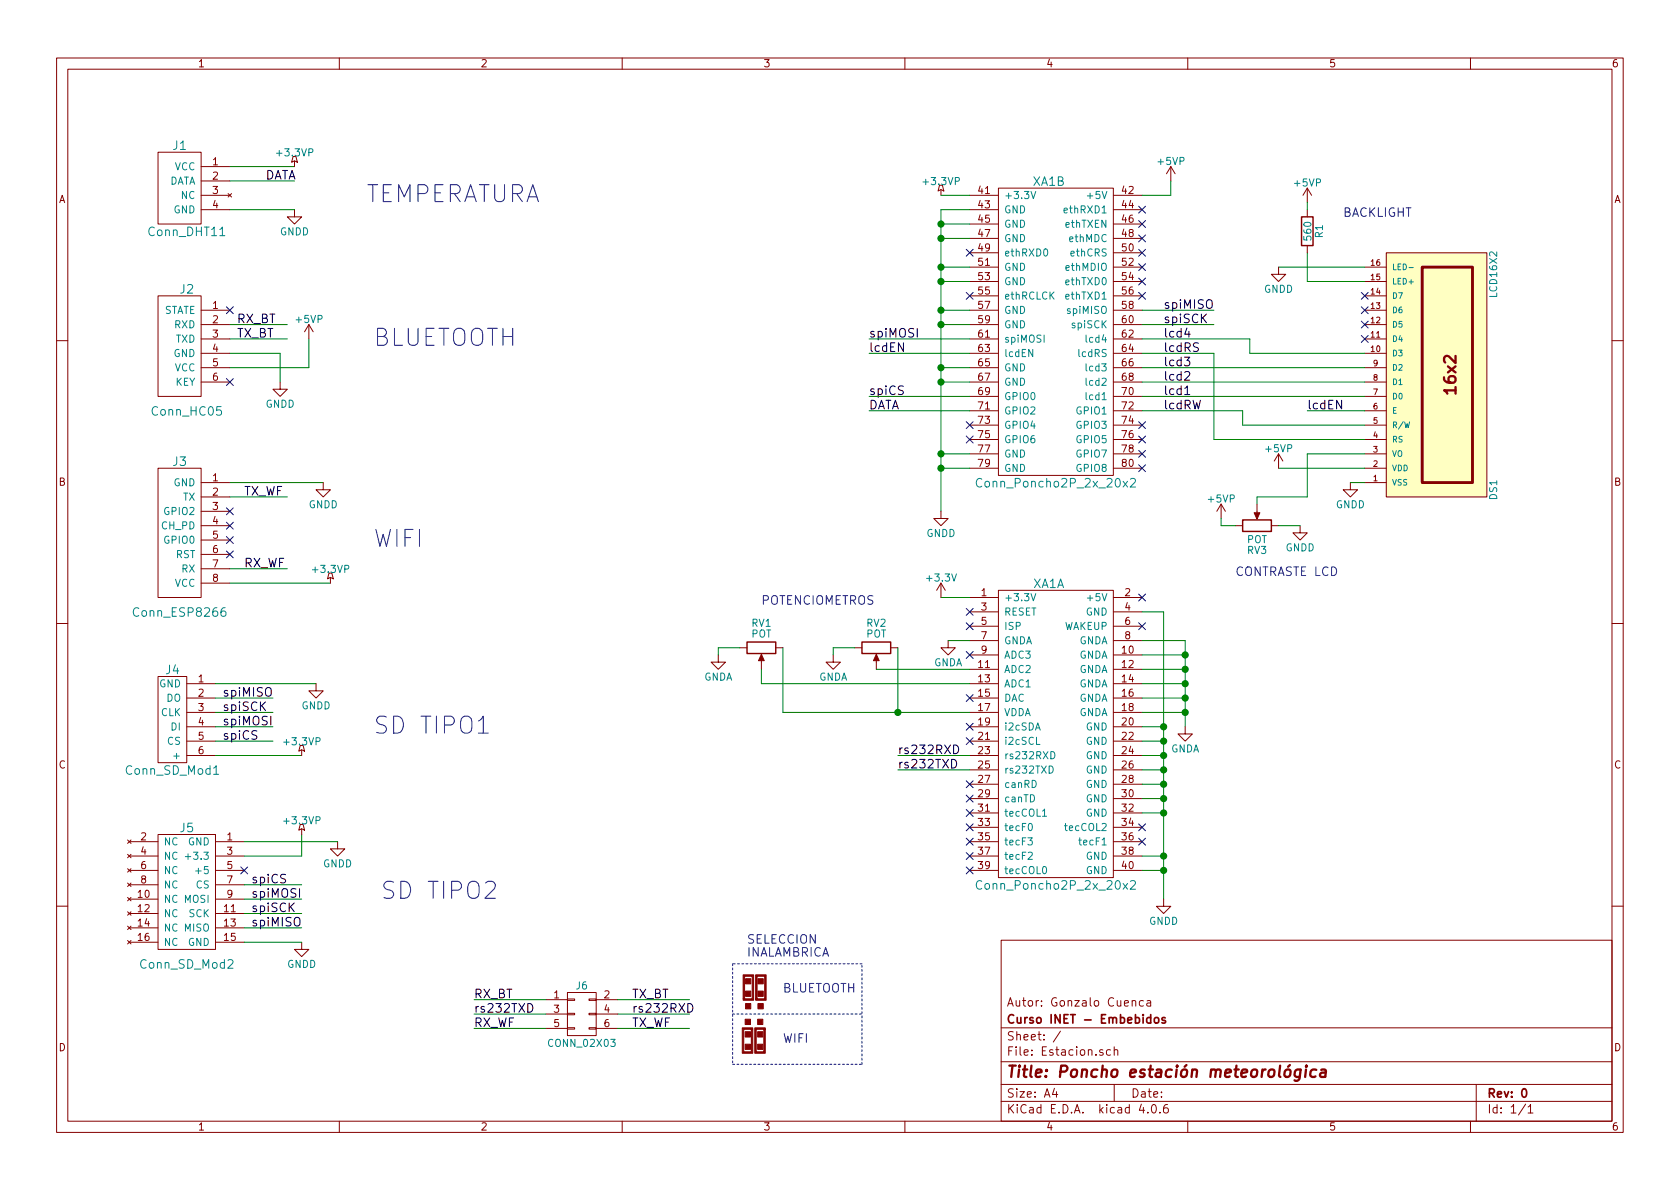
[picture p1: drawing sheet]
<svg xmlns="http://www.w3.org/2000/svg" width="297mm" height="210mm" viewBox="0 0 297 210" stroke-linecap="round" stroke-linejoin="round" font-family="sans-serif">
<g fill="none" stroke="#840000" stroke-width=".18">
<path d="M10 10.3h277v189.9h-277zM12 12.2h273v186.1h-273zM60 10.3v1.9M110 10.3v1.9M160 10.3v1.9M210 10.3v1.9M260 10.3v1.9M27.9 26.9h7.7v12.7h-7.7zM35.6 34.5h5M35.6 37.1h5M35.6 29.5h5M35.6 32h5"/>
<path d="M40.3 34.2l.6 .6M40.9 34.2l-.6 .6M51.8 27.7h.5l.3 1-.5-.3-.5 .3zM52.1 37.1v1.2h1.2l-1.2 1.3-1.3-1.3h1.3M52.1 28.4v1.1M166.1 32.8h.5l.3 1-.5-.3-.5 .3zM166.4 33.5v1M171.4 34.5h5.1M171.4 37.1h5.1M171.4 39.6h5.1M176.5 33.3h20.3v50.8h-20.3zM196.8 34.5h5.1"/>
<path d="M196.8 37.1h5.1M196.8 39.6h5.1M207 29.5l-.8 1.2M207 29.5v2.5M207 29.5l.8 1.2M231.1 33.3v2.5M231.1 37.1v1.2M231.1 33.3l-.7 1.2M231.1 33.3l.8 1.2M27.9 52.3h7.7v17.8h-7.7zM35.6 54.9h5M35.6 57.4h5"/>
<path d="M35.6 59.9h5M54.6 57.4l-.8 1.3M54.6 57.4v2.5M54.6 57.4l.8 1.3M171.4 54.9h5.1M171.4 57.4h5.1M171.4 59.9h5.1M171.4 44.7h5.1M171.4 47.2h5.1M171.4 49.8h5.1M171.4 52.3h5.1M171.4 42.2h5.1"/>
<path d="M196.8 54.9h5.1M196.8 57.4h5.1M196.8 59.9h5.1M196.8 44.7h5.1M196.8 47.2h5.1M196.8 49.8h5.1M196.8 52.3h5.1M196.8 42.2h5.1M226.1 47.2v1.3h1.2l-1.2 1.3-1.3-1.3h1.3M231.1 43.4v1.3M241.3 54.9h3.8M241.3 57.4h3.8"/>
<path d="M241.3 59.9h3.8M241.3 47.2h3.8M241.3 49.8h3.8M241.3 52.3h3.8M245.1 44.7h17.8v43.2h-17.8zM10 60.2h2M35.6 62.5h5M35.6 65h5M35.6 67.6h5M49.5 67.6v1.2h1.3l-1.3 1.3-1.2-1.3h1.2M171.4 62.5h5.1M171.4 65h5.1"/>
<path d="M171.4 67.6h5.1M171.4 70.1h5.1M171.4 72.6h5.1M171.4 75.2h5.1M171.4 77.7h5.1M196.8 62.5h5.1M196.8 65h5.1M196.8 67.6h5.1M196.8 70.1h5.1M196.8 72.6h5.1M196.8 75.2h5.1M196.8 77.7h5.1"/>
<path d="M241.3 62.5h3.8M241.3 65h3.8M241.3 67.6h3.8M241.3 70.1h3.8M241.3 72.6h3.8M241.3 75.2h3.8M241.3 77.7h3.8M285 60.2h2M27.9 82.8h7.7v22.9h-7.7zM35.6 85.3h5M35.6 87.9h5M35.6 90.4h5"/>
<path d="M35.6 93h5M35.6 95.5h5M35.6 98h5M57.1 85.3v1.3h1.3l-1.3 1.3-1.2-1.3h1.2M166.4 90.4v1.3h1.2l-1.2 1.3-1.3-1.3h1.3M171.4 82.8h5.1M171.4 80.3h5.1M196.8 82.8h5.1M196.8 80.3h5.1M215.9 89.1l-.8 1.3M215.9 89.1v2.6M215.9 89.1l.8 1.3"/>
<path d="M218.4 93h1.3M222.2 89.1v2.3M224.8 93h1.3M226.1 80.3l-.8 1.2M226.1 80.3v2.5M226.1 80.3l.7 1.2M229.9 93v1.2h1.2l-1.2 1.3-1.3-1.3h1.3M238.8 85.3v1.3h1.2l-1.2 1.3-1.3-1.3h1.3M241.3 85.3h3.8M241.3 82.8h3.8M241.3 80.3h3.8M10 110.3h2"/>
<path d="M27.9 119.6h5.1v15.3h-5.1zM35.6 100.6h5M35.6 103.1h5M58.2 101.3h.5l.2 1.1-.5-.3-.5 .3zM58.4 102.1v1M127 115.8v1.3h1.3l-1.3 1.3-1.3-1.3h1.3M130.8 114.5h1.3M134.6 116.1v2.3M137.2 114.5h1.2M147.3 115.8v1.3h1.3l-1.3 1.3-1.3-1.3h1.3M151.1 114.5h1.3M154.9 116.1v2.3"/>
<path d="M157.5 114.5h1.2M166.4 103.1l-.8 1.3M166.4 103.1v2.6M166.4 103.1l.7 1.3M167.6 113.3v1.2h1.3l-1.3 1.3-1.2-1.3h1.2M171.4 105.7h5.1M171.4 108.2h5.1M171.4 110.7h5.1M171.4 113.3h5.1M171.4 115.8h5.1M171.4 118.4h5.1M176.5 104.4h20.3v50.8h-20.3z"/>
<path d="M196.8 105.7h5.1M196.8 108.2h5.1M196.8 110.7h5.1M196.8 113.3h5.1M196.8 115.8h5.1M196.8 118.4h5.1M285 110.3h2M33 128.5h5.1M33 131.1h5.1M33 120.9h5.1M33 133.6h5.1M33 123.4h5.1"/>
<path d="M33 126h5.1M53.1 131.8h.5l.2 1-.5-.2-.5 .2zM53.3 132.6v1M55.9 120.9v1.3h1.2l-1.2 1.2-1.3-1.2h1.3M171.4 128.5h5.1M171.4 131.1h5.1M171.4 120.9h5.1M171.4 133.6h5.1M171.4 123.4h5.1M171.4 136.1h5.1M171.4 126h5.1M171.4 138.7h5.1"/>
<path d="M196.8 128.5h5.1M196.8 131.1h5.1M196.8 120.9h5.1M196.8 133.6h5.1M196.8 123.4h5.1M196.8 136.1h5.1M196.8 126h5.1M196.8 138.7h5.1M209.5 128.5v1.3h1.3l-1.3 1.3-1.2-1.3h1.2M22.6 148.5l.6 .6M22.6 151.1l.6 .6M22.6 153.6l.6 .6"/>
<path d="M22.6 156.2l.6 .6M22.6 158.7l.6 .6M22.9 153.9h5M22.9 148.8h5M22.9 151.4h5M22.9 156.5h5M22.9 159h5M23.2 148.5l-.6 .6M23.2 151.1l-.6 .6M23.2 153.6l-.6 .6M23.2 156.2l-.6 .6M23.2 158.7l-.6 .6"/>
<path d="M27.9 147.6h10.2v20.3h-10.2zM38.1 153.9h5.1M38.1 148.8h5.1M38.1 151.4h5.1M38.1 156.5h5.1M38.1 159h5.1M53.1 145.8h.5l.2 1-.5-.2-.5 .2zM53.3 146.6v1M59.7 148.8v1.3h1.3l-1.3 1.3-1.3-1.3h1.3M171.4 141.2h5.1M171.4 153.9h5.1M171.4 143.8h5.1"/>
<path d="M171.4 146.3h5.1M171.4 148.8h5.1M171.4 151.4h5.1M196.8 141.2h5.1M196.8 153.9h5.1M196.8 143.8h5.1M196.8 146.3h5.1M196.8 148.8h5.1M196.8 151.4h5.1M205.7 159v1.3h1.3l-1.3 1.2-1.2-1.2h1.2M10 160.2h2M22.6 161.2l.6 .6"/>
<path d="M22.6 163.8l.6 .6M22.6 166.3l.6 .6M22.9 161.5h5M22.9 164.1h5M22.9 166.6h5M23.2 161.2l-.6 .6M23.2 163.8l-.6 .6M23.2 166.3l-.6 .6M38.1 161.5h5.1M38.1 164.1h5.1M38.1 166.6h5.1M53.3 166.6v1.3h1.3l-1.3 1.3-1.2-1.3h1.2"/>
<path d="M96.5 176.8h3.8M96.5 179.3h3.8M100.3 179.2h1.3v.2h-1.3zM100.3 176.7h1.3v.2h-1.3zM100.3 175.5h5.1v7.6h-5.1zM104.1 179.2h1.3v.2h-1.3zM104.1 176.7h1.3v.2h-1.3zM105.4 176.8h3.8M105.4 179.3h3.8M177 166.3h108v32h-108zM200.2 177.1l.2-.2 .4 .1v.9M202.2 177l-.5-.1-.3 .3 .1 .6 .2 .1 .5-.1"/>
<path d="M202.8 177h.6l.1 .9M203.5 177.3l-.5 .1-.3 .2 .3 .3 .5-.1M285 160.2h2M60 198.3v1.9M96.5 181.9h3.8M100.3 181.7h1.3v.3h-1.3zM104.1 181.7h1.3v.3h-1.3zM105.4 181.9h3.8M110 198.3v1.9M160 198.3v1.9M177 194.8h108M177 191.8h108"/>
<path d="M177 187.8h108M177 181.8h108M186.4 192.5l-.3 1h.9M186.8 193v1M187.5 182.3l-1.3 2M195 185.7a.37 .37 0 0 0-.6 .1l.1 .2 .5 .2 .1 .1-.3 .3-.4-.1M196.3 185.7l-.4-.1-.3 .3 .1 .6 .2 .1 .4-.1M197 185.7l.2-.1 .4 .1v.9M197 185.1v1.5M197 191.8v3M201.8 195.2l-.4 1.1h1M202.9 196.7v.1"/>
<path d="M203.8 195.4l.1-.1a.81 .81 0 0 1 .6 .6 .81 .81 0 0 1-.3 .8l-.1 .1a.8 .8 0 0 1-.6-.6 .8 .8 0 0 1 .3-.8zM205.1 196.7v.1M206.4 195.3a.59 .59 0 0 0-.7 .7l.1 .7 .2 .1 .5-.1 .1-.5-.2-.2-.4-.1-.3 .3M210 198.3v1.9M260 198.3v1.9M261 191.8v6.5M269.7 195.2l-1.2 2M270.2 195.8l.4-.5v1.5M270.2 196.8h.8"/>
</g>
<path d="M203.5 179.4v1.5M203.5 180l-.5-.1-.3 .3 .1 .6 .2 .1 .5-.1M204.2 180.1l.2-.2 .4 .2 .1 .5-.2 .2-.3 .1-.2-.1zM206 180a.37 .37 0 0 0-.6 .1l.1 .3 .5 .1 .1 .1-.2 .3-.5-.1M269.3 192.6l.1-.1a.81 .81 0 0 1 .6 .6 .81 .81 0 0 1-.3 .8l-.1 .1a.8 .8 0 0 1-.6-.6 .8 .8 0 0 1 .3-.8z" fill="none" stroke="#840000" stroke-width=".3"/>
<path d="M230 189.1l-.2 1.6a.6 .6 0 0 1-.9 .3M230 189.2a.7 .7 0 0 0-1 .3v.8l.2 .1 .6-.1M230.9 189.1l-.1 1.3M231 188.4v.2l.1-.1-.1-.1v.2M232.7 189.2a.7 .7 0 0 0-1 .3v.8l.3 .1 .6-.1M233.6 189.2h.8l-.1 1.2M234.4 189.6l-.7 .1a.4 .4 0 0 0-.3 .3 .4 .4 0 0 0 .2 .4l.7-.1" fill="none" stroke="#840000" stroke-width=".41"/>
<g fill="none" stroke="#008484" stroke-width=".18">
<path d="M182.3 33.9l.4 1.2 .4-1.2M38.9 41.7h.9M249.1 47.3h.8M173.6 84.8a.62 .62 0 0 0-.8-.1 .62 .62 0 0 0-.2 .8 .58 .58 0 0 0 .3 .6 .58 .58 0 0 0 .7-.1M199.9 84.8l.2-.2h.4l.2 .2 .1 .2-.1 .3-.9 .8h1M39.8 107.5a.62 .62 0 0 0-.7 .6v.7a.48 .48 0 0 0 .9-.1l-.1-.5a.48 .48 0 0 0-.8 .1M182.3 105l.4 1.2 .4-1.2M37.8 136.9h.9M183.3 130.4v1.2h.6M185.5 135.5a.64 .64 0 0 1 .7 .6 .64 .64 0 0 1-.7 .6zM185.8 132.9a.64 .64 0 0 1 .7 .6 .64 .64 0 0 1-.7 .7zM32.8 151.5h.9"/>
<path d="M173.6 155.9a.62 .62 0 0 0-.8 0 .62 .62 0 0 0-.2 .7 .58 .58 0 0 0 .3 .6 .58 .58 0 0 0 .7-.1M181.8 150.8l.5-.1 .2 .1v.2l-.8 1h.8M181.9 145.7l.2-.1a.67 .67 0 0 1 .4 .6 .67 .67 0 0 1-.4 .7l-.2-.1-.1-.4zM184.3 144.3h.7M199.9 155.9l.2-.2h.4l.2 .2 .1 .3-.1 .2-.9 .8h1"/>
</g>
<path d="M245.1 44.7h17.8v43.2h-17.8z" fill="#ffffc2" stroke="#ffffc2" stroke-width=".18"/>
<path d="M251.5 47.2h8.8v38.1h-8.8z" fill="none" stroke="#840000" stroke-width=".51"/>
<path d="M230.1 38.3h2.1v5.1h-2.1zM219.7 91.9h5.1v2.1h-5.1zM132.1 113.5h5.1v2.1h-5.1zM152.4 113.5h5.1v2.1h-5.1z" fill="none" stroke="#840000" stroke-width=".25"/>
<g fill="#840000" stroke="#840000" stroke-width=".18">
<path d="M154.9 115.7l.5 1.1h-1z"/>
<path d="M134.6 115.7l.5 1.1h-1z"/>
<path d="M221.7 90.7h1.1l-.6 1.1z"/>
<path d="M131.8 177.5h.9v.9h-.9z"/>
<path d="M131.8 175.3h.9v.9h-.9z"/>
<path d="M131.8 173.1h.9v.9h-.9z"/>
<path d="M134 177.5h1v.9h-1z"/>
<path d="M134 175.3h1v.9h-1z"/>
<path d="M134 173.1h1v.9h-1z"/>
<path d="M131.4 172.4h1.8v4.5h-1.8v-.3h1.6v-4h-1.4v4h-.2z"/>
<path d="M133.6 172.4h1.9v4.5h-1.9v-.3h1.6v-4h-1.3v4h-.3z"/>
<path d="M134 180.2h.9v1h-.9z"/>
<path d="M134 182.4h.9v1h-.9z"/>
<path d="M134 184.7h.9v.9h-.9z"/>
<path d="M131.7 180.2h1v1h-1z"/>
<path d="M131.7 182.4h1v1h-1z"/>
<path d="M131.7 184.7h1v.9h-1z"/>
<path d="M133.5 181.8h1.8v.2h-1.6v4h1.4v-4h.2v4.3h-1.8z"/>
<path d="M131.2 181.8h1.9v.2h-1.6v4h1.3v-4h.3v4.3h-1.9z"/>
</g>
<g fill="none" stroke="#008400" stroke-width=".18">
<path d="M40.6 29.5h11.5M40.6 32h11.5M40.6 37.1h11.5M166.4 39.6h5M166.4 34.5h5M171.4 37.1h-5v53.3M207 32v2.5h-5.1M231.1 35.8v1.3M40.6 57.4h10.2M40.6 59.9h10.2M54.6 59.9v5.1h-14M153.7 59.9h17.7"/>
<path d="M166.4 57.4h5M166.4 47.2h5M166.4 49.8h5M166.4 54.9h5M166.4 42.2h5M201.9 57.4h12.7M201.9 59.9h19.1v2.6h20.3M201.9 54.9h12.7M226.1 47.2h15.2M231.1 44.7v5.1h10.2M40.6 62.5h8.9v5.1M153.7 70.1h17.7"/>
<path d="M153.7 72.6h17.7M153.7 62.5h17.7M166.4 65h5M166.4 67.6h5M201.9 65h39.4M201.9 67.6h39.4M201.9 70.1h39.4M201.9 72.6h17.8v2.6h21.6M201.9 62.5h12.7v15.2h26.7M231.1 72.6h10.2M40.6 85.3h16.5M40.6 87.9h10.2"/>
<path d="M166.4 80.3h5M166.4 82.8h5M215.9 91.7v1.3h2.5M226.1 82.8h15.2M226.1 93h3.8M238.8 85.3h2.5M241.3 80.3h-10.2v7.6h-8.9v1.2M40.6 100.6h10.2M40.6 103.1h17.8M130.8 114.5h-3.8v1.3M134.6 118.4v2.5h36.8M138.4 114.5v11.5h33"/>
<path d="M151.1 114.5h-3.8v1.3M154.9 118.4h16.5M158.7 114.5v11.5M166.4 105.7h5M167.6 113.3h3.8M201.9 118.4h7.6M201.9 113.3h7.6v15.2M201.9 108.2h3.8v50.8M201.9 115.8h7.6M38.1 120.9h17.8M38.1 123.4h10.2M38.1 126h10.2"/>
<path d="M38.1 128.5h10.2M38.1 131.1h10.2M38.1 133.6h15.2M158.7 133.6h12.7M158.7 136.1h12.7M201.9 120.9h7.6M201.9 123.4h7.6M201.9 126h7.6M201.9 128.5h3.8M201.9 131.1h3.8M201.9 133.6h3.8M201.9 136.1h3.8"/>
<path d="M201.9 138.7h3.8M43.2 148.8h16.5M43.2 156.5h10.1M43.2 159h10.1M53.3 147.6v3.8h-10.1M201.9 151.4h3.8M201.9 141.2h3.8M201.9 143.8h3.8M201.9 153.9h3.8M43.2 161.5h10.1M43.2 164.1h10.1M43.2 166.6h10.1"/>
<path d="M83.8 176.8h12.7M83.8 179.3h12.7M109.2 176.8h12.7M109.2 179.3h12.7M83.8 181.9h12.7M109.2 181.9h12.7"/>
</g>
<g fill="#008400" stroke="#008400" stroke-width=".25">
<circle cx="158.8" cy="126" r=".51"/>
<circle cx="166.4" cy="82.8" r=".51"/>
<circle cx="166.4" cy="80.3" r=".51"/>
<circle cx="166.4" cy="67.6" r=".51"/>
<circle cx="166.4" cy="65" r=".51"/>
<circle cx="166.4" cy="54.9" r=".51"/>
<circle cx="166.4" cy="57.4" r=".51"/>
<circle cx="166.4" cy="49.8" r=".51"/>
<circle cx="166.4" cy="47.2" r=".51"/>
<circle cx="166.4" cy="42.2" r=".51"/>
<circle cx="166.4" cy="39.6" r=".51"/>
<circle cx="205.7" cy="128.5" r=".51"/>
<circle cx="205.7" cy="131.1" r=".51"/>
<circle cx="205.7" cy="133.6" r=".51"/>
<circle cx="205.7" cy="136.1" r=".51"/>
<circle cx="205.7" cy="138.7" r=".51"/>
<circle cx="205.7" cy="141.2" r=".51"/>
<circle cx="205.7" cy="143.8" r=".51"/>
<circle cx="205.7" cy="151.4" r=".51"/>
<circle cx="205.7" cy="153.9" r=".51"/>
<circle cx="209.6" cy="115.8" r=".51"/>
<circle cx="209.6" cy="118.4" r=".51"/>
<circle cx="209.6" cy="120.9" r=".51"/>
<circle cx="209.6" cy="123.4" r=".51"/>
<circle cx="209.6" cy="126" r=".51"/>
</g>
<path d="M209.9 58l-.4 1.1h.9M209.4 63.2h1l-.5 .5 .3 .1 .2 .2-.1 .5-.2 .2h-.5l-.2-.2M209.5 65.9l.2-.2h.4l.2 .2 .1 .2-.1 .3-.9 .8h1M209.5 69.8h.9M168.2 134.3a.77 .77 0 0 1 .9 .7 .77 .77 0 0 1-.9 .8zM168.6 131.7a.77 .77 0 0 1 .9 .8 .77 .77 0 0 1-.9 .8zM93.3 177.5a.77 .77 0 0 1 .9 .7 .77 .77 0 0 1-.9 .8zM121.6 177.5a.77 .77 0 0 1 .9 .7 .77 .77 0 0 1-.9 .8z" fill="none" stroke="#000" stroke-width=".18"/>
<g fill="none" stroke="#000084" stroke-width=".18">
<path d="M201.3 36.5l1.2 1.2M201.3 39l1.2 1.2M202.5 36.5l-1.2 1.2M202.5 39l-1.2 1.2M40 54.2l1.2 1.3M41.2 54.2l-1.2 1.3M170.8 44.1l1.3 1.2M170.8 51.7l1.3 1.2M172.1 44.1l-1.3 1.2M172.1 51.7l-1.3 1.2M201.3 41.5l1.2 1.3M201.3 44.1l1.2 1.2"/>
<path d="M201.3 46.6l1.2 1.2M201.3 49.2l1.2 1.2M201.3 51.7l1.2 1.2M202.5 41.5l-1.2 1.3M202.5 44.1l-1.2 1.2M202.5 46.6l-1.2 1.2M202.5 49.2l-1.2 1.2M202.5 51.7l-1.2 1.2M240.7 51.7l1.2 1.2M240.7 54.2l1.2 1.3M240.7 56.8l1.2 1.2M240.7 59.3l1.2 1.2"/>
<path d="M241.9 51.7l-1.2 1.2M241.9 54.2l-1.2 1.3M241.9 56.8l-1.2 1.2M241.9 59.3l-1.2 1.2M40 66.9l1.2 1.3M41.2 66.9l-1.2 1.3M170.8 77.1l1.3 1.2M170.8 74.6l1.3 1.2M172.1 74.6l-1.3 1.2M172.1 77.1l-1.3 1.2M201.3 74.6l1.2 1.2M201.3 77.1l1.2 1.2"/>
<path d="M201.3 79.6l1.2 1.3M202.5 74.6l-1.2 1.2M202.5 77.1l-1.2 1.2M202.5 79.6l-1.2 1.3M40 89.8l1.2 1.2M40 92.3l1.2 1.3M40 94.9l1.2 1.2M40 97.4l1.2 1.2M41.2 89.8l-1.2 1.2M41.2 92.3l-1.2 1.3M41.2 94.9l-1.2 1.2M41.2 97.4l-1.2 1.2"/>
<path d="M201.3 82.2l1.2 1.2M202.5 82.2l-1.2 1.2M170.8 107.6l1.3 1.2M170.8 110.1l1.3 1.2M170.8 115.2l1.3 1.2M172.1 107.6l-1.3 1.2M172.1 110.1l-1.3 1.2M172.1 115.2l-1.3 1.2M201.3 110.1l1.2 1.2M201.3 105l1.2 1.3M202.5 110.1l-1.2 1.2M202.5 105l-1.2 1.3"/>
<path d="M170.8 122.8l1.3 1.2M170.8 127.9l1.3 1.2M170.8 130.4l1.3 1.3M170.8 138.1l1.3 1.2M172.1 122.8l-1.3 1.2M172.1 127.9l-1.3 1.2M172.1 130.4l-1.3 1.3M172.1 138.1l-1.3 1.2M42.6 153.3l1.2 1.2M43.8 153.3l-1.2 1.2M170.8 140.6l1.3 1.2M170.8 143.1l1.3 1.3"/>
<path d="M170.8 145.7l1.3 1.2M170.8 148.2l1.3 1.2M170.8 150.8l1.3 1.2M170.8 153.3l1.3 1.2M172.1 140.6l-1.3 1.2M172.1 143.1l-1.3 1.3M172.1 145.7l-1.3 1.2M172.1 148.2l-1.3 1.2M172.1 150.8l-1.3 1.2M172.1 153.3l-1.3 1.2M201.3 148.2l1.2 1.2M201.3 145.7l1.2 1.2"/>
<path d="M202.5 148.2l-1.2 1.2M202.5 145.7l-1.2 1.2"/>
</g>
<path d="M129.5 170.4v17.8M129.5 179.3h22.9M152.4 170.4h-22.9M129.5 188.2h22.9M152.4 188.2v-17.8" fill="none" stroke="#0000c2" stroke-width=".18" stroke-dasharray=".3 .4"/>
<path d="M84.6 129.6h1.7" fill="none" stroke="#0000c2" stroke-width=".18"/>
<g font-size="4.2" fill="#0000c2">
<text x="64.8" y="35.8">TEMPERATURA</text>
<text x="66" y="61.2">BLUETOOTH</text>
<text x="66" y="96.8">WIFI</text>
<text x="66" y="129.8">SD TIPO1</text>
<text x="67.3" y="159">SD TIPO2</text>
</g>
<g font-size="2.8" fill="#840000">
<text x="257.5" y="69.4" transform="rotate(-90 257.5 69.4)">16x2</text>
<text x="178" y="190.5">Title: Poncho estación meteorológica</text>
</g>
<g font-size="2.1" fill="#008484">
<text x="30.6" y="26.5">J1</text>
<text x="182.6" y="32.9">XA1B</text>
<text x="26.4" y="41.8">Conn_DHT11</text>
<text x="31.9" y="51.9">J2</text>
<text x="27" y="73.5">Conn_HC05</text>
<text x="30.6" y="82.4">J3</text>
<text x="173.5" y="86.2">Conn_Poncho2P_2x_20x2</text>
<text x="182.6" y="104">XA1A</text>
<text x="24" y="109.1">Conn_ESP8266</text>
<text x="29.3" y="119.2">J4</text>
<text x="22.4" y="137">Conn_SD_Mod1</text>
<text x="31.9" y="147.2">J5</text>
<text x="173.5" y="157.3">Conn_Poncho2P_2x_20x2</text>
<text x="24.9" y="171.3">Conn_SD_Mod2</text>
</g>
<g font-size="2.1">
<text x="47" y="31.7">DATA</text>
<text x="41.9" y="57.1">RX_BT</text>
<text x="41.9" y="59.7">TX_BT</text>
<text x="153.7" y="59.7">spiMOSI</text>
<text x="205.7" y="59.7">lcd4</text>
<text x="205.7" y="54.6">spiMISO</text>
<text x="205.7" y="57.1">spiSCK</text>
<text x="153.7" y="62.2">lcdEN</text>
<text x="205.7" y="62.2">lcdRS</text>
<text x="205.7" y="64.8">lcd3</text>
<text x="153.7" y="69.8">spiCS</text>
<text x="205.7" y="67.3">lcd2</text>
<text x="205.7" y="69.8">lcd1</text>
<text x="153.7" y="72.4">DATA</text>
<text x="205.7" y="72.4">lcdRW</text>
<text x="231.1" y="72.4">lcdEN</text>
<text x="43.2" y="87.6">TX_WF</text>
<text x="43.2" y="100.3">RX_WF</text>
<text x="39.4" y="123.2">spiMISO</text>
<text x="39.4" y="125.7">spiSCK</text>
<text x="39.4" y="128.3">spiMOSI</text>
<text x="39.4" y="130.8">spiCS</text>
<text x="158.7" y="133.3">rs232RXD</text>
<text x="158.7" y="135.9">rs232TXD</text>
<text x="44.4" y="161.3">spiSCK</text>
<text x="44.4" y="158.7">spiMOSI</text>
<text x="44.4" y="156.2">spiCS</text>
<text x="44.4" y="163.8">spiMISO</text>
<text x="83.8" y="179.1">rs232TXD</text>
<text x="83.8" y="176.5">RX_BT</text>
<text x="111.8" y="179.1">rs232RXD</text>
<text x="111.8" y="176.5">TX_BT</text>
<text x="83.8" y="181.6">RX_WF</text>
<text x="111.8" y="181.6">TX_WF</text>
</g>
<g font-size="2.1" fill="#0000c2">
<text x="237.5" y="38.3">BACKLIGHT</text>
<text x="218.4" y="101.8">CONTRASTE LCD</text>
<text x="134.6" y="106.9">POTENCIOMETROS</text>
<text x="132.1" y="166.9">SELECCION</text>
<text x="132.1" y="169.2">INALAMBRICA</text>
<text x="138.4" y="175.5">BLUETOOTH</text>
<text x="138.4" y="184.4">WIFI</text>
</g>
<g font-size="2.1" fill="#840000">
<text x="178" y="178">Autor: Gonzalo Cuenca</text>
<text x="178" y="184">Sheet: /</text>
<text x="178" y="181">Curso INET - Embebidos</text>
<text x="178" y="186.7">File: Estacion.sch</text>
<text x="178" y="196.9">KiCad E.D.A. kicad 4.0.6</text>
<text x="178" y="194.1">Size: A4</text>
<text x="200" y="194.1">Date:</text>
<text x="263" y="194.1">Rev: 0</text>
<text x="263" y="196.9">Id: 1/1</text>
</g>
<g font-size="1.8" fill="#840000">
<text x="35" y="11.9">1</text>
<text x="85" y="11.9">2</text>
<text x="135" y="11.9">3</text>
<text x="185" y="11.9">4</text>
<text x="235" y="11.9">5</text>
<text x="285" y="11.9">6</text>
<text x="37.6" y="29.2">1</text>
<text x="10.4" y="35.9">A</text>
<text x="37.6" y="31.7">2</text>
<text x="37.6" y="34.3">3</text>
<text x="173" y="34.3">41</text>
<text x="198.4" y="34.3">42</text>
<text x="285.4" y="35.9">A</text>
<text x="37.6" y="36.8">4</text>
<text x="173" y="36.8">43</text>
<text x="173" y="39.4">45</text>
<text x="173" y="41.9">47</text>
<text x="198.4" y="36.8">44</text>
<text x="198.4" y="39.4">46</text>
<text x="198.4" y="41.9">48</text>
<text x="173" y="47">51</text>
<text x="173" y="44.4">49</text>
<text x="198.4" y="44.4">50</text>
<text x="198.4" y="47">52</text>
<text x="173" y="49.5">53</text>
<text x="173" y="52.1">55</text>
<text x="198.4" y="49.5">54</text>
<text x="198.4" y="52.1">56</text>
<text x="37.6" y="54.6">1</text>
<text x="37.6" y="57.1">2</text>
<text x="37.6" y="59.7">3</text>
<text x="173" y="59.7">61</text>
<text x="173" y="54.6">57</text>
<text x="173" y="57.1">59</text>
<text x="198.4" y="57.1">60</text>
<text x="198.4" y="59.7">62</text>
<text x="198.4" y="54.6">58</text>
<text x="37.6" y="62.2">4</text>
<text x="37.6" y="64.8">5</text>
<text x="173" y="62.2">63</text>
<text x="173" y="64.8">65</text>
<text x="198.4" y="62.2">64</text>
<text x="198.4" y="64.8">66</text>
<text x="37.6" y="67.3">6</text>
<text x="173" y="67.3">67</text>
<text x="173" y="69.8">69</text>
<text x="198.4" y="69.8">70</text>
<text x="198.4" y="67.3">68</text>
<text x="173" y="72.4">71</text>
<text x="173" y="74.9">73</text>
<text x="173" y="77.5">75</text>
<text x="198.4" y="72.4">72</text>
<text x="198.4" y="74.9">74</text>
<text x="198.4" y="77.5">76</text>
<text x="173" y="80">77</text>
<text x="173" y="82.5">79</text>
<text x="198.4" y="82.5">80</text>
<text x="198.4" y="80">78</text>
<text x="10.4" y="85.9">B</text>
<text x="37.6" y="85.1">1</text>
<text x="37.6" y="87.6">2</text>
<text x="285.4" y="85.9">B</text>
<text x="37.6" y="90.2">3</text>
<text x="37.6" y="92.7">4</text>
<text x="37.6" y="95.2">5</text>
<text x="37.6" y="97.8">6</text>
<text x="37.6" y="100.3">7</text>
<text x="37.6" y="102.9">8</text>
<text x="173.5" y="105.4">1</text>
<text x="173.5" y="107.9">3</text>
<text x="198.9" y="105.4">2</text>
<text x="198.9" y="107.9">4</text>
<text x="173.5" y="110.5">5</text>
<text x="173.5" y="113">7</text>
<text x="198.9" y="110.5">6</text>
<text x="198.9" y="113">8</text>
<text x="173" y="118.1">11</text>
<text x="173.5" y="115.6">9</text>
<text x="198.4" y="115.6">10</text>
<text x="198.4" y="118.1">12</text>
<text x="35.1" y="120.6">1</text>
<text x="35.1" y="123.2">2</text>
<text x="35.1" y="125.7">3</text>
<text x="173" y="120.6">13</text>
<text x="173" y="123.2">15</text>
<text x="173" y="125.7">17</text>
<text x="198.4" y="120.6">14</text>
<text x="198.4" y="123.2">16</text>
<text x="198.4" y="125.7">18</text>
<text x="35.1" y="128.3">4</text>
<text x="35.1" y="130.8">5</text>
<text x="173" y="130.8">21</text>
<text x="173" y="128.3">19</text>
<text x="198.4" y="128.3">20</text>
<text x="198.4" y="130.8">22</text>
<text x="10.4" y="135.9">C</text>
<text x="35.1" y="133.3">6</text>
<text x="173" y="133.3">23</text>
<text x="173" y="135.9">25</text>
<text x="198.4" y="133.3">24</text>
<text x="198.4" y="135.9">26</text>
<text x="285.4" y="135.9">C</text>
<text x="173" y="143.5">31</text>
<text x="173" y="138.4">27</text>
<text x="173" y="141">29</text>
<text x="198.4" y="141">30</text>
<text x="198.4" y="143.5">32</text>
<text x="198.4" y="138.4">28</text>
<text x="24.9" y="148.6">2</text>
<text x="40.2" y="148.6">1</text>
<text x="173" y="146">33</text>
<text x="173" y="148.6">35</text>
<text x="198.4" y="146">34</text>
<text x="198.4" y="148.6">36</text>
<text x="24.9" y="151.1">4</text>
<text x="24.9" y="153.7">6</text>
<text x="40.2" y="151.1">3</text>
<text x="40.2" y="153.7">5</text>
<text x="173" y="151.1">37</text>
<text x="173" y="153.7">39</text>
<text x="198.4" y="153.7">40</text>
<text x="198.4" y="151.1">38</text>
<text x="24.4" y="158.7">10</text>
<text x="24.4" y="161.3">12</text>
<text x="24.9" y="156.2">8</text>
<text x="39.7" y="161.3">11</text>
<text x="40.2" y="156.2">7</text>
<text x="40.2" y="158.7">9</text>
<text x="24.4" y="163.8">14</text>
<text x="24.4" y="166.4">16</text>
<text x="39.7" y="163.8">13</text>
<text x="39.7" y="166.4">15</text>
<text x="97.9" y="176.5">1</text>
<text x="97.9" y="179.1">3</text>
<text x="106.8" y="176.5">2</text>
<text x="106.8" y="179.1">4</text>
<text x="10.4" y="185.9">D</text>
<text x="97.9" y="181.6">5</text>
<text x="106.8" y="181.6">6</text>
<text x="285.4" y="185.9">D</text>
<text x="35" y="199.9">1</text>
<text x="85" y="199.9">2</text>
<text x="135" y="199.9">3</text>
<text x="185" y="199.9">4</text>
<text x="235" y="199.9">5</text>
<text x="285" y="199.9">6</text>
</g>
<g font-size="1.8" fill="#008484">
<text x="49.1" y="27.6">+3.3VP</text>
<text x="204.8" y="29.2">+5VP</text>
<text x="29.6" y="32.6">DATA</text>
<text x="30.8" y="30.1">VCC</text>
<text x="32" y="35.2">NC</text>
<text x="163.4" y="32.7">+3.3VP</text>
<text x="177.5" y="35.2">+3.3V</text>
<text x="192.6" y="35.2">+5V</text>
<text x="229" y="33">+5VP</text>
<text x="30.6" y="37.7">GND</text>
<text x="49.5" y="41.6">GNDD</text>
<text x="177.5" y="37.7">GND</text>
<text x="177.5" y="40.3">GND</text>
<text x="188.5" y="37.7">ethRXD1</text>
<text x="188.5" y="40.3">ethTXEN</text>
<text x="177.5" y="47.9">GND</text>
<text x="177.5" y="42.8">GND</text>
<text x="177.5" y="45.3">ethRXD0</text>
<text x="188.6" y="47.9">ethMDIO</text>
<text x="189.2" y="42.8">ethMDC</text>
<text x="189.5" y="45.3">ethCRS</text>
<text x="231.9" y="42.4" transform="rotate(-90 231.9 42.4)">560</text>
<text x="233.9" y="42" transform="rotate(-90 233.9 42)">R1</text>
<text x="177.5" y="50.4">GND</text>
<text x="177.5" y="53">ethRCLCK</text>
<text x="188.7" y="50.4">ethTXD0</text>
<text x="188.7" y="53">ethTXD1</text>
<text x="223.5" y="51.8">GNDD</text>
<text x="264.7" y="52.4" transform="rotate(-90 264.7 52.4)">LCD16X2</text>
<text x="28.8" y="55.5">STATE</text>
<text x="30.8" y="58">RXD</text>
<text x="52.4" y="57.1">+5VP</text>
<text x="177.5" y="55.5">GND</text>
<text x="177.5" y="58">GND</text>
<text x="188.7" y="55.5">spiMISO</text>
<text x="189.5" y="58">spiSCK</text>
<text x="30.6" y="63.1">GND</text>
<text x="30.8" y="65.7">VCC</text>
<text x="31" y="60.6">TXD</text>
<text x="177.5" y="60.6">spiMOSI</text>
<text x="177.5" y="63.1">lcdEN</text>
<text x="177.5" y="65.7">GND</text>
<text x="190.8" y="63.1">lcdRS</text>
<text x="192.3" y="60.6">lcd4</text>
<text x="192.3" y="65.7">lcd3</text>
<text x="30.9" y="68.2">KEY</text>
<text x="177.5" y="68.2">GND</text>
<text x="177.5" y="70.7">GPIO0</text>
<text x="192.3" y="70.7">lcd1</text>
<text x="192.3" y="68.2">lcd2</text>
<text x="46.9" y="72.1">GNDD</text>
<text x="177.5" y="73.3">GPIO2</text>
<text x="177.5" y="75.8">GPIO4</text>
<text x="190.4" y="73.3">GPIO1</text>
<text x="190.4" y="75.8">GPIO3</text>
<text x="177.5" y="78.4">GPIO6</text>
<text x="177.5" y="80.9">GND</text>
<text x="177.5" y="83.4">GND</text>
<text x="190.4" y="83.4">GPIO8</text>
<text x="190.4" y="78.4">GPIO5</text>
<text x="190.4" y="80.9">GPIO7</text>
<text x="223.9" y="80">+5VP</text>
<text x="30.6" y="86">GND</text>
<text x="32.3" y="88.5">TX</text>
<text x="54.6" y="89.9">GNDD</text>
<text x="213.7" y="88.8">+5VP</text>
<text x="236.2" y="89.9">GNDD</text>
<text x="264.7" y="88.3" transform="rotate(-90 264.7 88.3)">DS1</text>
<text x="28.5" y="93.6">CH_PD</text>
<text x="29.1" y="91.1">GPIO2</text>
<text x="163.8" y="94.9">GNDD</text>
<text x="29.1" y="96.1">GPIO0</text>
<text x="31" y="98.7">RST</text>
<text x="32.1" y="101.2">RX</text>
<text x="55.5" y="101.3">+3.3VP</text>
<text x="220.4" y="96">POT</text>
<text x="220.5" y="97.9">RV3</text>
<text x="227.3" y="97.5">GNDD</text>
<text x="30.8" y="103.8">VCC</text>
<text x="164" y="102.8">+3.3V</text>
<text x="177.5" y="106.3">+3.3V</text>
<text x="192.6" y="106.3">+5V</text>
<text x="132.8" y="112.7">POT</text>
<text x="132.9" y="110.8">RV1</text>
<text x="153.1" y="112.7">POT</text>
<text x="153.2" y="110.8">RV2</text>
<text x="177.5" y="108.8">RESET</text>
<text x="177.5" y="111.4">ISP</text>
<text x="177.5" y="113.9">GNDA</text>
<text x="188" y="111.4">WAKEUP</text>
<text x="190.6" y="113.9">GNDA</text>
<text x="191.9" y="108.8">GND</text>
<text x="165" y="117.8">GNDA</text>
<text x="177.5" y="116.5">ADC3</text>
<text x="177.5" y="119">ADC2</text>
<text x="190.6" y="116.5">GNDA</text>
<text x="190.6" y="119">GNDA</text>
<text x="28.1" y="121.5">GND</text>
<text x="29.4" y="124.1">DO</text>
<text x="53.3" y="125.4">GNDD</text>
<text x="124.4" y="120.3">GNDA</text>
<text x="144.7" y="120.3">GNDA</text>
<text x="177.5" y="121.5">ADC1</text>
<text x="177.5" y="124.1">DAC</text>
<text x="190.6" y="121.5">GNDA</text>
<text x="190.6" y="124.1">GNDA</text>
<text x="28.4" y="126.6">CLK</text>
<text x="29.5" y="131.7">CS</text>
<text x="30.2" y="129.2">DI</text>
<text x="50.4" y="131.8">+3.3VP</text>
<text x="177.5" y="131.7">i2cSCL</text>
<text x="177.5" y="126.6">VDDA</text>
<text x="177.5" y="129.2">i2cSDA</text>
<text x="190.6" y="126.6">GNDA</text>
<text x="191.9" y="129.2">GND</text>
<text x="191.9" y="131.7">GND</text>
<text x="31" y="134.2">+</text>
<text x="177.5" y="134.2">rs232RXD</text>
<text x="177.5" y="136.8">rs232TXD</text>
<text x="191.9" y="134.2">GND</text>
<text x="191.9" y="136.8">GND</text>
<text x="207" y="133">GNDA</text>
<text x="177.5" y="139.3">canRD</text>
<text x="177.5" y="141.9">canTD</text>
<text x="191.9" y="141.9">GND</text>
<text x="191.9" y="139.3">GND</text>
<text x="29" y="149.5">NC</text>
<text x="33.1" y="149.5">GND</text>
<text x="50.4" y="145.7">+3.3VP</text>
<text x="177.5" y="144.4">tecCOL1</text>
<text x="177.5" y="146.9">tecF0</text>
<text x="177.5" y="149.5">tecF3</text>
<text x="188.6" y="146.9">tecCOL2</text>
<text x="191.2" y="149.5">tecF1</text>
<text x="191.9" y="144.4">GND</text>
<text x="29" y="152">NC</text>
<text x="29" y="154.6">NC</text>
<text x="33.6" y="152">+3.3</text>
<text x="35.1" y="154.6">+5</text>
<text x="57.1" y="153.4">GNDD</text>
<text x="177.5" y="152">tecF2</text>
<text x="177.5" y="154.6">tecCOL0</text>
<text x="191.9" y="154.6">GND</text>
<text x="191.9" y="152">GND</text>
<text x="29" y="157.1">NC</text>
<text x="29" y="159.6">NC MOSI</text>
<text x="34.6" y="157.1">CS</text>
<text x="29" y="162.2">NC</text>
<text x="29" y="164.7">NC MISO</text>
<text x="29" y="167.3">NC</text>
<text x="33.1" y="167.3">GND</text>
<text x="33.4" y="162.2">SCK</text>
<text x="203.1" y="163.5">GNDD</text>
<text x="50.7" y="171.1">GNDD</text>
<text x="101.9" y="174.9">J6</text>
<text x="97.2" y="185.1">CONN_02X03</text>
</g>
<g font-size="1.4" fill="#840000">
<text x="242.4" y="47">16</text>
<text x="242.4" y="52.1">14</text>
<text x="242.4" y="49.5">15</text>
<text x="242.4" y="59.7">11</text>
<text x="242.4" y="57.1">12</text>
<text x="242.4" y="54.6">13</text>
<text x="242.4" y="62.2">10</text>
<text x="242.8" y="64.8">9</text>
<text x="242.8" y="69.8">7</text>
<text x="242.8" y="67.3">8</text>
<text x="242.8" y="77.5">4</text>
<text x="242.8" y="74.9">5</text>
<text x="242.8" y="72.4">6</text>
<text x="242.8" y="82.5">2</text>
<text x="242.8" y="80">3</text>
<text x="242.8" y="85.1">1</text>
</g>
<g font-size="1.4" fill="#008484">
<text x="246.1" y="47.7">LED-</text>
<text x="246.1" y="52.8">D7</text>
<text x="246.1" y="50.3">LED+</text>
<text x="246.1" y="57.9">D5</text>
<text x="246.1" y="55.4">D6</text>
<text x="246.1" y="65.5">D2</text>
<text x="246.1" y="63">D3</text>
<text x="246.1" y="60.4">D4</text>
<text x="246.1" y="70.6">D0</text>
<text x="246.1" y="68.1">D1</text>
<text x="246.1" y="75.7">R/W</text>
<text x="246.1" y="73.1">E</text>
<text x="246.1" y="83.3">VDD</text>
<text x="246.1" y="80.8">VO</text>
<text x="246.1" y="78.2">RS</text>
<text x="246.1" y="85.8">VSS</text>
</g>
</svg>
